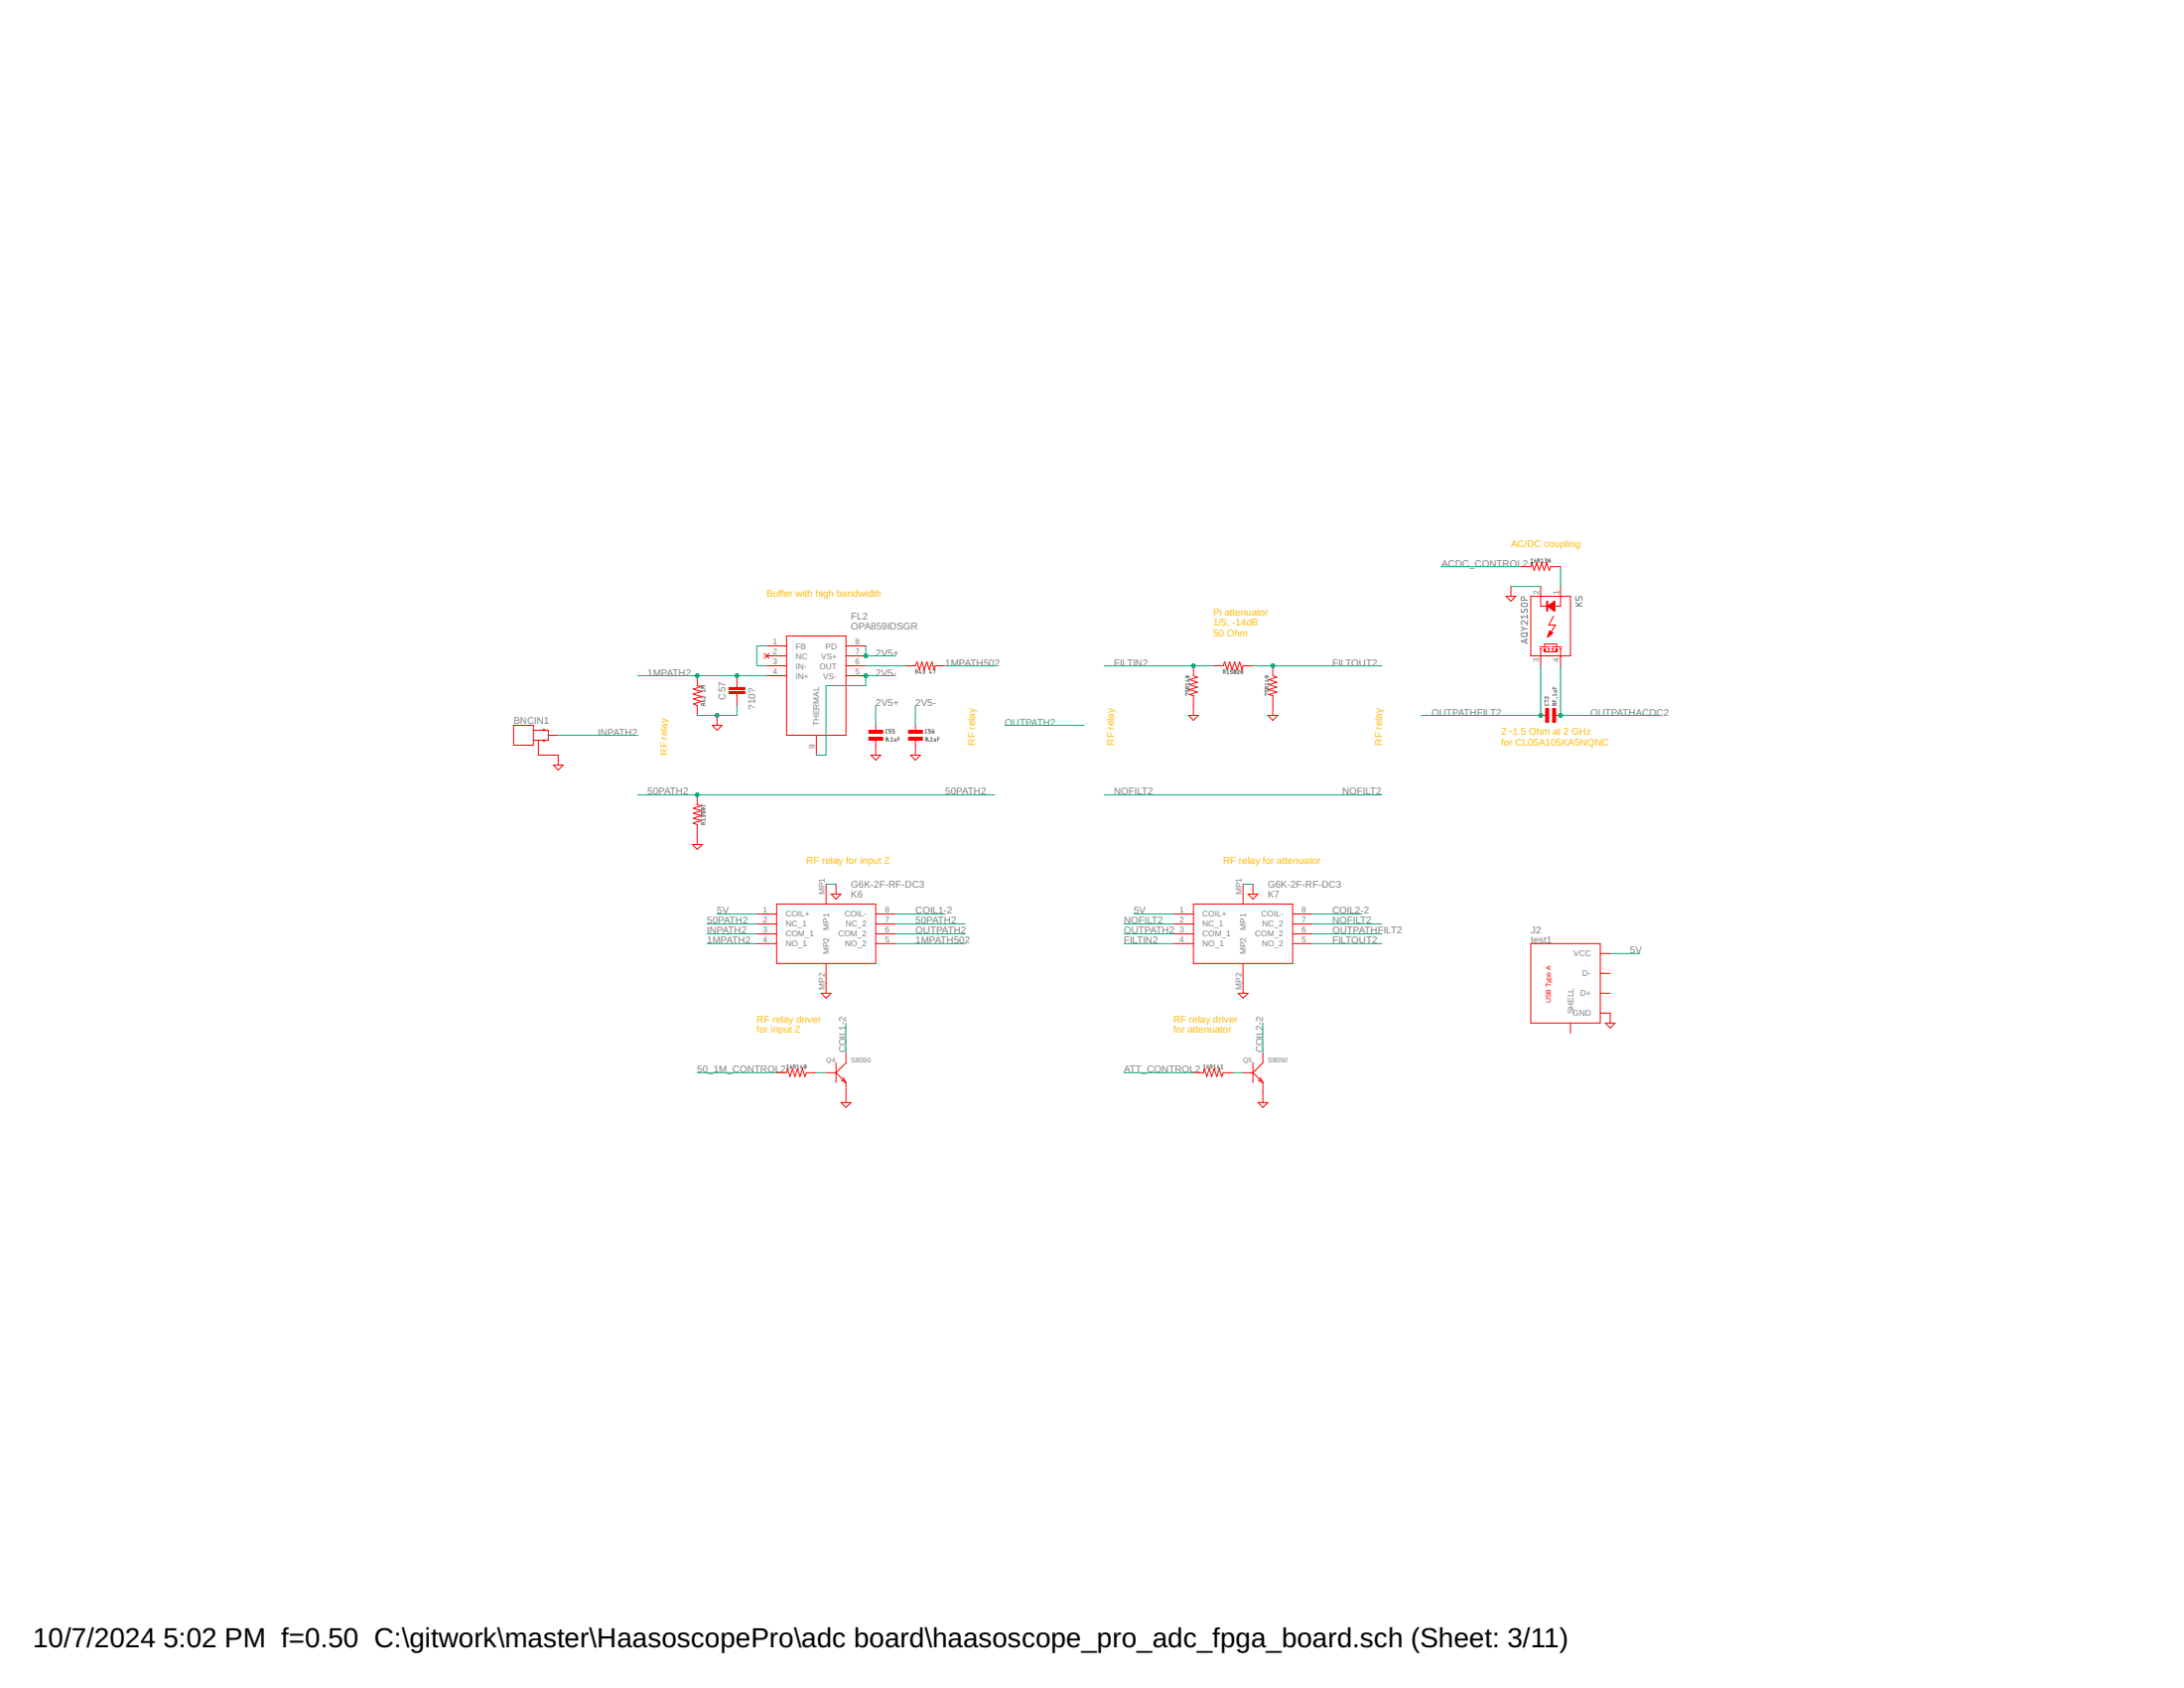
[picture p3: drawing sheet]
<svg xmlns="http://www.w3.org/2000/svg" width="279mm" height="216mm" viewBox="0 0 279 216" stroke-linecap="round" stroke-linejoin="round" font-family="sans-serif">
<g fill="none" stroke="#808080" stroke-width=".13">
<path d="M194.6 77.2h.1a.65 .65 0 0 1 .7 0v.3a.65 .65 0 0 1-.7 .1zM194.7 77.9l-.1 .1a.19 .19 0 0 0 .1 .3 .19 .19 0 0 0 .2-.1l.2-.2 .2-.1a.27 .27 0 0 1 0 .4M195.1 76.8v-.3a.22 .22 0 0 0-.2-.2 .22 .22 0 0 0-.3 .1v.4h.8M195.4 79.4v.5l-.4-.4a.23 .23 0 0 0-.4 .1 .23 .23 0 0 0 .2 .3M195.4 78.6v.5M195.4 78.9h-.8l.2 .2M195.9 71.6l.1-.1v.4M195.9 71.9h.2M196.3 71.5v.4M196.4 71.7l.1 .2M196.5 71.6l-.2 .2M196.7 71.7h.2v-.2h-.2v.4"/>
<path d="M196.9 71.7l.1 .2M197.2 71.9h.2M197.2 71.6l.1-.1v.4M197.6 71.5h.3v.1l-.2 .1M197.8 71.7l.1 .1-.3 .1M198.1 71.7h.2v.2h-.2zM198.3 71.5l-.2 .1v.1M201.6 76.3v.5h.4v-.4l.1-.1 .3 .1v.4M201.6 77.5h.8M201.6 77l.5 .5M202.4 77l-.5 .3M90 90.1l-.2-.1-.1 .2h.5"/>
<path d="M90 90.1v.1M90 89.6h.2M90.1 89.5v.3l-.4-.1M90.2 89v.3l-.3-.3-.1 .1-.1 .2h.1M90.2 88.4h-.5l.1 .1M90.2 88.2v.3M90.2 87.7h-.5l.3 .2-.3 .1h.5M90.2 90l-.2 .1M113.4 94.3a.19 .19 0 0 1 .2 .3 .19 .19 0 0 1-.2 .1zM113.5 93.3l-.2 .1v.3l.2 .1M113.6 94.4l-.2 .3M113.8 94.8h.1"/>
<path d="M114 93.3h-.3v.2l.3 .1-.1 .2h-.2M114 94.8h.2M114 94.4l.1-.1v.5M114.4 93.3h-.2v.2l.2 .1v.2h-.2M114.4 94.5l.1 .3h.1v-.3M114.9 94.5h.2M115.1 94.3h-.2v.5M117.1 86l.2-.1v-.2h-.2v.4M117.3 86l.1 .1M117.7 85.7l-.1 .3h.3M117.8 86v.1M118 85.7l.3 .1v.1h-.2"/>
<path d="M118.2 85.9l.1 .2h-.3M118.5 94.3a.19 .19 0 0 1 .2 .3 .19 .19 0 0 1-.3 .1zM118.6 93.3l-.2 .1v.3l.2 .1M118.6 94.4l-.2 .3M118.9 94.8h.1M119 85.7l-.1 .3h.3M119 94.8h.3M119 94.4l.2-.1v.5M119.1 93.3h-.3v.2l.3 .1-.1 .2h-.2M119.1 86v.1M119.3 93.5l.2 .1M119.3 93.5v.3l.2-.2"/>
<path d="M119.4 85.7h.2l-.1 .4M119.5 93.3l-.2 .2M119.5 93.6h.1M119.5 94.5v.3h.2v-.3M120 94.5h.2M120.2 94.3h-.2v.5M151.7 88.2v.3h.2v-.2l.1-.1 .1 .1v.2M151.9 88.1v-.2h-.2v.2h.4M151.9 87h.2M152 86.9v.3l-.3-.1M152.1 88.8l-.4-.1v.2M152.1 87.4v.2"/>
<path d="M152.1 87.8l-.2 .1M152.1 87.5h-.4l.1 .1M156.5 86l.3-.1-.1-.2h-.2v.4M156.7 86l.1 .1M157 86.1h.2M157 85.8l.1-.1v.4M157.7 85.7h-.3v.2l.3 .1-.1 .1h-.2M157.8 85.8l.1-.1v.4M157.8 86.1h.3M157.9 85.7a.22 .22 0 0 1 .2 .2 .22 .22 0 0 1-.2 .2v-.2zM158.1 85.8l-.2 .2M158.3 85.8l.1-.1h.1v.2l-.2 .2h.2"/>
<path d="M158.8 85.7a.22 .22 0 0 1 .2 .2 .22 .22 0 0 1-.2 .2l-.1-.2zM159 85.8l-.2 .2M161.8 88.2v.3h.2l.1-.3 .2 .1v.2M161.9 86.5l.2-.1-.1 .3-.2-.1zM162.1 88.1v-.2h-.2l-.1 .2h.5M162.1 86.4l.2 .3M162.1 87h.2M162.2 86.9v.3l-.4-.1M162.3 88.8l-.5-.1 .1 .2M162.3 87.4v.2M162.3 87.5h-.5l.1 .1M162.3 87.8l-.2 .1"/>
<path d="M194.6 80.2l.4 .2M194.6 81.1l.2-.1h.4a.23 .23 0 0 1 .2 .2 .23 .23 0 0 1-.2 .2h-.4a.23 .23 0 0 1-.2-.3zM195 80.4l-.4 .3M195 80.4h.4M195.2 81.8v.4M195.4 81.7l-.8 .3 .8 .3M195.4 80.9l-.2 .2M197.6 90l.1 .2h.4v-.2M198.1 89.1v.3l-.4-.3-.1 .1 .1 .2M198.1 89.7l-.5-.1 .1 .2M198.6 87.9v.2h.5M198.6 89.5v.2h.5"/>
<path d="M198.8 88.3h.3v.2h-.3M198.9 87.9v.2M198.9 89.5v.2M198.9 90.1l-.2-.1-.1 .2h.5M198.9 90.1v.1M199.1 90l-.2 .1M199.1 88.9h-.5l.2 .1M199.1 88.8v.2M199.2 89.2v.2M89.7 104.1h.2l.1-.3h.2v.3M89.7 103.4a.25 .25 0 0 1 .3-.1 .25 .25 0 0 1 .2 .2 .26 .26 0 0 1-.3 .1 .26 .26 0 0 1-.2-.2zM89.7 103.8l.1 .3"/>
<path d="M89.7 103.8l.5 .1M89.8 103.4l.3 .2M89.9 104.4l.2-.1 .1 .2M89.9 104.5v-.2h-.1l-.1 .2M90 105.3l-.2-.1-.1 .3h.5M90 105.3v.2M90 104.3l-.2-.1-.1 .2M90 103.1l-.2-.1-.1 .2M90.2 103h.1M90.2 104.3h.1M90.2 104.7v.3M90.2 105.2l-.2 .1"/>
<path d="M90.2 104.9h-.5l.1 .1M100.6 136.3l.2-.1v.5M100.6 136.7h.3M101.1 136.2v.5M101.2 136.5l.1 .2M101.3 136.4l-.2 .1M101.5 136.5l.2-.1 .1-.1-.3-.1v.5M101.7 136.5l.1 .2M102 136.7h.2M102 136.3l.1-.1v.5M102.5 136.2l-.1 .4h.3M102.6 136.5v.2"/>
<path d="M103 136.2a.19 .19 0 0 1 .1 .2 .19 .19 0 0 1-.2 .2zM103.1 136.3l-.2 .3M154 136.7h.2M154 136.3l.1-.1v.5M154.4 136.2v.5M154.5 136.5l.1 .2M154.6 136.4l-.2 .1M154.8 136.5h.2M155 136.5l.1-.2-.3-.1v.5M155 136.5l.1 .2M155.3 136.7h.3M155.3 136.3l.1-.1v.5"/>
<path d="M155.9 136.2l-.2 .4h.3M155.9 136.5v.2M156.2 136.7h.3M156.2 136.3l.1-.1v.5"/>
<circle cx="151.8" cy="86.6" r=".11"/>
<circle cx="152" cy="86.6" r=".13"/>
</g>
<g fill="none" stroke="#f00" stroke-width=".13">
<path d="M192.7 76.3h1.2l-.6 .6zM193.3 75v1.3M194.6 72.5h1.2l.2-.5 .3 1 .3-1 .3 1 .3-1 .3 1 .4-1 .3 1 .2-.5h1.2M195.8 76.3h5.1v7.6h-5.1zM197.1 75v2.5h2.5v-2.5M198 77.5l.9-.6v1.3zM198 77.6h.9M198.1 77.6h.8M198.1 77.5h.8M198.1 77.4h.8M198.2 77.7h.7M198.2 77.4h.7"/>
<path d="M198.3 77.8h.6M198.3 77.3h.6M198.4 77.8h.5M198.4 77.3h.5M198.4 77.2h.5M198.4 77.9h.5M198.5 77.2h.4M198.5 77.9h.4M198.6 78h.3M198.6 77.1h.3M198.7 77.1h.2M198.7 78h.2"/>
<path d="M198.7 77h.2M198.8 78.8l-.7 1.1h.9l-1 1.6M198.8 78.1h.1M198.8 77h.1M198.9 76.9h.1M198.9 78.2h.1M65.7 92.8h2.5v2.5h-2.5zM68.2 93.4h1.9v1.3h-1.9M68.9 94.7v1.9h2.5v1.3M69.5 93.4v-.1h.1v.1M69.5 94.7v.1h.1v-.1M70.1 94h1.3"/>
<path d="M70.8 97.9h1.3l-.7 .6zM89.2 86.4v1.3l.5 .1-1 .3 1 .4-1 .3 1 .3-1 .3 1 .3-1 .3 .5 .2v1.3M91.1 92.8h1.3l-.7 .6zM91.7 91.5v1.3M94.3 86.4v1.5M94.3 88.7v1.5M97.8 83.6l.6 .6M98.1 82.6h2.5M98.1 83.9h2.5M98.1 85.2h2.5M98.1 86.4h2.5M98.4 83.6l-.6 .6"/>
<path d="M100.6 81.3h7.6v12.7h-7.6zM104.4 94v2.6M108.2 82.6h2.6M108.2 83.9h2.6M108.2 85.2h2.6M108.2 86.4h2.6M111.4 96.6h1.3l-.7 .6zM112 92.8v.7M112 94.6v2M115.8 85.2h1.3l.2-.6 .3 1.1 .3-1.1 .4 1.1 .3-1.1 .3 1.1 .3-1.1 .3 1.1 .2-.5h1.2M116.5 96.6h1.3l-.7 .6zM117.1 92.8v.7"/>
<path d="M117.1 94.6v2M152 91.5h1.3l-.6 .6zM152.7 85.2v1.2l.5 .2-1 .3 1 .3-1 .4 1 .3-1 .3 1 .3-1 .3 .5 .2v2.5M155.2 85.2h1.3l.2-.6 .3 1.1 .3-1.1 .3 1.1 .3-1.1 .4 1.1 .3-1.1 .3 1.1 .1-.5h1.3M162.2 91.5h1.3l-.7 .6zM162.8 85.2v1.2l.5 .2-1 .3 1 .3-1 .4 1 .3-1 .3 1 .3-1 .3 .5 .2v2.5M197 83h.2M197 82.7h1.2M197.1 83v2.2M197.1 91.5h.8M197.5 83h.2M197.6 82.7v-.3h1.5v.3"/>
<path d="M197.6 83v.4h1.5v-.4M197.6 83l.1 .2h-.2zM198 83h.2M198 81.4h.1M198.1 81.3h.1M198.1 81.2h.2M198.1 81.2h.3M198.1 83v.4M198.1 81.1h.4M198.1 81h.4M198.1 81h.5M198.2 81h.4"/>
<path d="M198.2 80.9h.4M198.2 80.9h.3M198.2 80.8h.2M198.2 80.8h.1M198.5 83h.3M198.5 82.7h1.3M198.6 83v.4M198.6 81l-.4-.3-.2 .8M198.6 81l-.6 .5M198.9 91.5h.7M199 83h.3M199.1 83l.2 .2h-.3z"/>
<path d="M199.5 83h.3M199.6 83v2.2M88.6 108h1.2l-.6 .6zM89.2 101.7v1.2l.5 .2-1 .3 1 .3-1 .3 1 .3-1 .3 1 .4-1 .3 .5 .2v2.5M96.8 116.9h2.6M96.8 118.2h2.6M96.8 119.4h2.6M99.4 115.6h12.6v7.6h-12.6zM105.7 113.1v2.5M106.3 114.4h1.3l-.6 .6zM107 113.1v1.3M112 116.9h2.6"/>
<path d="M112 118.2h2.6M112 119.4h2.6M150.1 116.9h2.6M150.1 118.2h2.6M150.1 119.4h2.6M152.7 115.6h12.7v7.6h-12.7zM159 113.1v2.5M159.7 114.4h1.2l-.6 .6zM160.3 113.1v1.3M165.4 116.9h2.5M165.4 118.2h2.5M165.4 119.4h2.5"/>
<path d="M96.8 120.7h2.6M99.4 137.2h1.2l.2-.5 .3 1 .3-1 .3 1 .3-1 .3 1 .4-1 .3 1 .2-.5h1.2M105.1 127h1.2l-.6 .7zM105.7 123.2v3.8M105.7 137.2h1.3M107 135.9v2.6M107 137.2l1.2 1.3M107.6 138.2l.6 .3M107.9 137.8l.3 .7M108.2 134.7v1.2l-1.2 1.3M108.2 138.5v2.5M112 120.7h2.6"/>
<path d="M150.1 120.7h2.6M152.7 137.2h1.2l.2-.5 .3 1 .3-1 .3 1 .3-1 .4 1 .3-1 .3 1 .2-.5h1.3M158.4 127h1.3l-.7 .7zM159 137.2h1.3M159 123.2v3.8M160.3 135.9v2.6M160.3 137.2l1.3 1.3M160.9 138.2l.7 .3M161.2 137.8l.4 .7M161.6 134.7v1.2l-1.3 1.3M161.6 138.5v2.5M165.4 120.7h2.5"/>
<path d="M195.8 120.7h8.9v10.2h-8.9zM200.9 130.9v1.2M204.7 127h1.3M204.7 122h1.3M204.7 124.5h1.3M204.7 129.6h1.3v1.3M205.4 130.9h1.2l-.6 .6zM107.6 141h1.3l-.7 .6zM160.9 141h1.3l-.6 .6z"/>
</g>
<g fill="#f00" stroke="#f00" stroke-width=".13">
<path d="M111.1 93.4h1.8v.4h-1.8z"/>
<path d="M111.1 94.3h1.8v.4h-1.8z"/>
<path d="M116.2 93.4h1.8v.4h-1.8z"/>
<path d="M116.2 94.3h1.8v.4h-1.8z"/>
<path d="M93.3 87.9h2v.3h-2z"/>
<path d="M93.3 88.5h2v.2h-2z"/>
<path d="M197.9 76.9h.1v1.3h-.1z"/>
<path d="M197.7 90.6h.4v1.8h-.4z"/>
<path d="M198.6 90.6h.4v1.8h-.4z"/>
</g>
<g fill="none" stroke="#0dab76" stroke-width=".13">
<path d="M184.4 72.5h10.2M193.3 75h3.8M199.6 72.5v2.5M71.4 94h10.2M81.6 86.4h16.5M94.3 90.2v1.3h-5.1M98.1 82.6h-1.3v2.6h1.3M110.8 82.6v1.3h3.8M110.8 85.2h5M112 90.2v2.6M114.6 86.4h-3.8v1.3h-5.1v8.9h-1.3M117.1 90.2v2.6"/>
<path d="M120.9 85.2h6.4M128.5 92.8h10.2M141.2 85.2h14M160.3 85.2h16.5M197.1 85.2v6.3h-15.2M199.6 85.2v6.3h12.7M81.6 101.7h45.7M90.5 119.4h6.3M90.5 118.2h6.3M91.7 116.9h5.1M105.7 113.1h1.3M114.6 119.4h8.9"/>
<path d="M114.6 118.2h8.9M114.6 116.9h6.3M141.2 101.7h35.6M143.8 119.4h6.3M143.8 118.2h6.3M145.1 116.9h5M159 113.1h1.3M167.9 119.4h8.9M167.9 118.2h8.9M167.9 116.9h6.3M89.2 137.2h10.2M90.5 120.7h6.3"/>
<path d="M104.4 137.2h1.3M108.2 130.9v3.8M114.6 120.7h8.9M143.8 137.2h8.9M143.8 120.7h6.3M157.8 137.2h1.2M161.6 130.9v3.8M167.9 120.7h8.9M206 122h3.8"/>
</g>
<g fill="#0dab76" stroke="#0dab76" stroke-width=".13">
<circle cx="91.7" cy="91.5" r=".25"/>
<circle cx="110.8" cy="83.9" r=".25"/>
<circle cx="110.8" cy="86.4" r=".25"/>
<circle cx="94.3" cy="86.4" r=".25"/>
<circle cx="89.2" cy="86.4" r=".25"/>
<circle cx="89.2" cy="101.7" r=".25"/>
<circle cx="197.1" cy="91.5" r=".25"/>
<circle cx="152.7" cy="85.2" r=".25"/>
<circle cx="162.8" cy="85.2" r=".25"/>
<circle cx="199.6" cy="91.5" r=".25"/>
</g>
<g font-size="3.5">
<text x="4.2" y="210.7">10/7/2024</text>
<text x="20.9" y="210.7">5:02 PM f=0.50 C:\gitwork\master\HaasoscopePro\adc board\haasoscope_pro_adc_fpga_board.sch (Sheet: 3/11)</text>
</g>
<g font-size="1.2" fill="#ffba08">
<text x="193.3" y="69.9">AC/DC coupling</text>
<text x="98.1" y="76.3">Buffer with high bandwidth</text>
<text x="155.2" y="78.7">Pi attenuator</text>
<text x="155.2" y="80">1/5, -14dB</text>
<text x="155.2" y="81.4">50 Ohm</text>
<text x="124.7" y="95.3" transform="rotate(-90 124.7 95.3)">RF relay</text>
<text x="142.5" y="95.3" transform="rotate(-90 142.5 95.3)">RF relay</text>
<text x="176.8" y="95.3" transform="rotate(-90 176.8 95.3)">RF relay</text>
<text x="192" y="94">Z~1.5 Ohm at 2 GHz</text>
<text x="192" y="95.3">for CL05A105KA5NQNC</text>
<text x="85.4" y="96.6" transform="rotate(-90 85.4 96.6)">RF relay</text>
<text x="103.2" y="110.5">RF relay for input Z</text>
<text x="156.5" y="110.5">RF relay for attenuator</text>
<text x="96.8" y="130.8">RF relay driver</text>
<text x="150.1" y="130.8">RF relay driver</text>
<text x="96.8" y="132.1">for input Z</text>
<text x="150.1" y="132.1">for attenuator</text>
</g>
<g font-size="1.2" fill="#808080">
<text x="184.4" y="72.5">ACDC_CONTROL2</text>
<text x="108.9" y="80.5">OPA859IDSGR</text>
<text x="108.9" y="79.3">FL2</text>
<text x="112" y="83.9">2V5+</text>
<text x="82.8" y="86.4">1MPATH2</text>
<text x="92.8" y="89.5" transform="rotate(-90 92.8 89.5)">C57</text>
<text x="112" y="86.4">2V5-</text>
<text x="120.9" y="85.2">1MPATH502</text>
<text x="142.5" y="85.2">FILTIN2</text>
<text x="170.4" y="85.2">FILTOUT2</text>
<text x="65.7" y="92.5">BNCIN1</text>
<text x="76.5" y="94">INPATH2</text>
<text x="96.6" y="90.7" transform="rotate(-90 96.6 90.7)">?10?</text>
<text x="112" y="90.2">2V5+</text>
<text x="117.1" y="90.2">2V5-</text>
<text x="128.5" y="92.8">OUTPATH2</text>
<text x="183.1" y="91.5">OUTPATHFILT2</text>
<text x="203.5" y="91.5">OUTPATHACDC2</text>
<text x="82.8" y="101.7">50PATH2</text>
<text x="120.9" y="101.7">50PATH2</text>
<text x="142.5" y="101.7">NOFILT2</text>
<text x="171.7" y="101.7">NOFILT2</text>
<text x="108.9" y="113.5">G6K-2F-RF-DC3</text>
<text x="162.2" y="113.5">G6K-2F-RF-DC3</text>
<text x="90.5" y="119.4">INPATH2</text>
<text x="90.5" y="118.2">50PATH2</text>
<text x="91.7" y="116.9">5V</text>
<text x="108.9" y="114.8">K6</text>
<text x="117.1" y="119.4">OUTPATH2</text>
<text x="117.1" y="118.2">50PATH2</text>
<text x="117.1" y="116.9">COIL1-2</text>
<text x="143.8" y="119.4">OUTPATH2</text>
<text x="143.8" y="118.2">NOFILT2</text>
<text x="145.1" y="116.9">5V</text>
<text x="162.2" y="114.8">K7</text>
<text x="170.4" y="119.4">OUTPATHFILT2</text>
<text x="170.4" y="116.9">COIL2-2</text>
<text x="170.4" y="118.2">NOFILT2</text>
<text x="195.8" y="119.4">J2</text>
<text x="90.5" y="120.7">1MPATH2</text>
<text x="117.1" y="120.7">1MPATH502</text>
<text x="143.8" y="120.7">FILTIN2</text>
<text x="170.4" y="120.7">FILTOUT2</text>
<text x="195.8" y="120.7">t</text>
<text x="196.2" y="120.7">est1</text>
<text x="208.5" y="122">5V</text>
<text x="89.2" y="137.2">50_1M_CONTROL2</text>
<text x="108.2" y="134.7" transform="rotate(-90 108.2 134.7)">COIL1-2</text>
<text x="143.8" y="137.2">ATT_CONTROL2</text>
<text x="161.6" y="134.7" transform="rotate(-90 161.6 134.7)">COIL2-2</text>
</g>
<g font-size="1.1" fill="#808080">
<text x="196.9" y="76.1" transform="rotate(-90 196.9 76.1)">2</text>
<text x="199.5" y="76.1" transform="rotate(-90 199.5 76.1)">1</text>
<text x="98.9" y="82.4">1</text>
<text x="98.9" y="83.7">2</text>
<text x="101.8" y="83">FB</text>
<text x="105.6" y="83">PD</text>
<text x="109.4" y="82.4">8</text>
<text x="109.4" y="83.7">7</text>
<text x="98.9" y="85">3</text>
<text x="98.9" y="86.3">4</text>
<text x="101.8" y="84.3">NC</text>
<text x="101.8" y="85.5">IN-</text>
<text x="101.8" y="86.8">IN+</text>
<text x="104.8" y="85.5">OUT</text>
<text x="105.1" y="84.3">VS+</text>
<text x="105.3" y="86.8">VS-</text>
<text x="109.4" y="85">6</text>
<text x="109.4" y="86.3">5</text>
<text x="196.9" y="84.7" transform="rotate(-90 196.9 84.7)">3</text>
<text x="199.5" y="84.7" transform="rotate(-90 199.5 84.7)">4</text>
<text x="104.2" y="95.8" transform="rotate(-90 104.2 95.8)">9</text>
<text x="104.8" y="92.9" transform="rotate(-90 104.8 92.9)">THERMAL</text>
<text x="97.6" y="116.7">1</text>
<text x="97.6" y="118">2</text>
<text x="97.6" y="119.3">3</text>
<text x="100.5" y="117.3">COIL+</text>
<text x="100.5" y="118.5">NC_1</text>
<text x="100.5" y="119.8">COM_1</text>
<text x="105.5" y="114.5" transform="rotate(-90 105.5 114.5)">MP1</text>
<text x="106.1" y="119" transform="rotate(-90 106.1 119)">MP1</text>
<text x="107.2" y="119.8">COM_2</text>
<text x="108" y="117.3">COIL-</text>
<text x="108.2" y="118.5">NC_2</text>
<text x="113.2" y="119.3">6</text>
<text x="113.2" y="118">7</text>
<text x="113.2" y="116.7">8</text>
<text x="150.9" y="116.7">1</text>
<text x="150.9" y="118">2</text>
<text x="150.9" y="119.3">3</text>
<text x="153.8" y="117.3">COIL+</text>
<text x="153.8" y="118.5">NC_1</text>
<text x="153.8" y="119.8">COM_1</text>
<text x="158.8" y="114.5" transform="rotate(-90 158.8 114.5)">MP1</text>
<text x="159.4" y="119" transform="rotate(-90 159.4 119)">MP1</text>
<text x="160.6" y="119.8">COM_2</text>
<text x="161.4" y="117.3">COIL-</text>
<text x="161.5" y="118.5">NC_2</text>
<text x="166.5" y="119.3">6</text>
<text x="166.5" y="118">7</text>
<text x="166.5" y="116.7">8</text>
<text x="97.6" y="120.5">4</text>
<text x="100.5" y="121.1">NO_1</text>
<text x="106.1" y="122.1" transform="rotate(-90 106.1 122.1)">MP2</text>
<text x="108.1" y="121.1">NO_2</text>
<text x="113.2" y="120.5">5</text>
<text x="150.9" y="120.5">4</text>
<text x="153.8" y="121.1">NO_1</text>
<text x="159.4" y="122.1" transform="rotate(-90 159.4 122.1)">MP2</text>
<text x="161.4" y="121.1">NO_2</text>
<text x="166.5" y="120.5">5</text>
<text x="201.3" y="122.4">VCC</text>
<text x="202.4" y="124.9">D-</text>
<text x="105.5" y="126.6" transform="rotate(-90 105.5 126.6)">MP2</text>
<text x="158.8" y="126.6" transform="rotate(-90 158.8 126.6)">MP2</text>
<text x="201.2" y="130">GND</text>
<text x="201.3" y="129.7" transform="rotate(-90 201.3 129.7)">SHELL</text>
<text x="202.2" y="127.4">D+</text>
</g>
<text font-size=".9" fill="#f00" x="198.4" y="128.3" transform="rotate(-90 198.4 128.3)">USB Type A</text>
<g font-size=".9" fill="#808080">
<text x="105.7" y="135.9">Q4</text>
<text x="108.9" y="135.9">S8050</text>
<text x="159" y="135.9">Q5</text>
<text x="162.2" y="135.9">S8050</text>
</g>
</svg>
